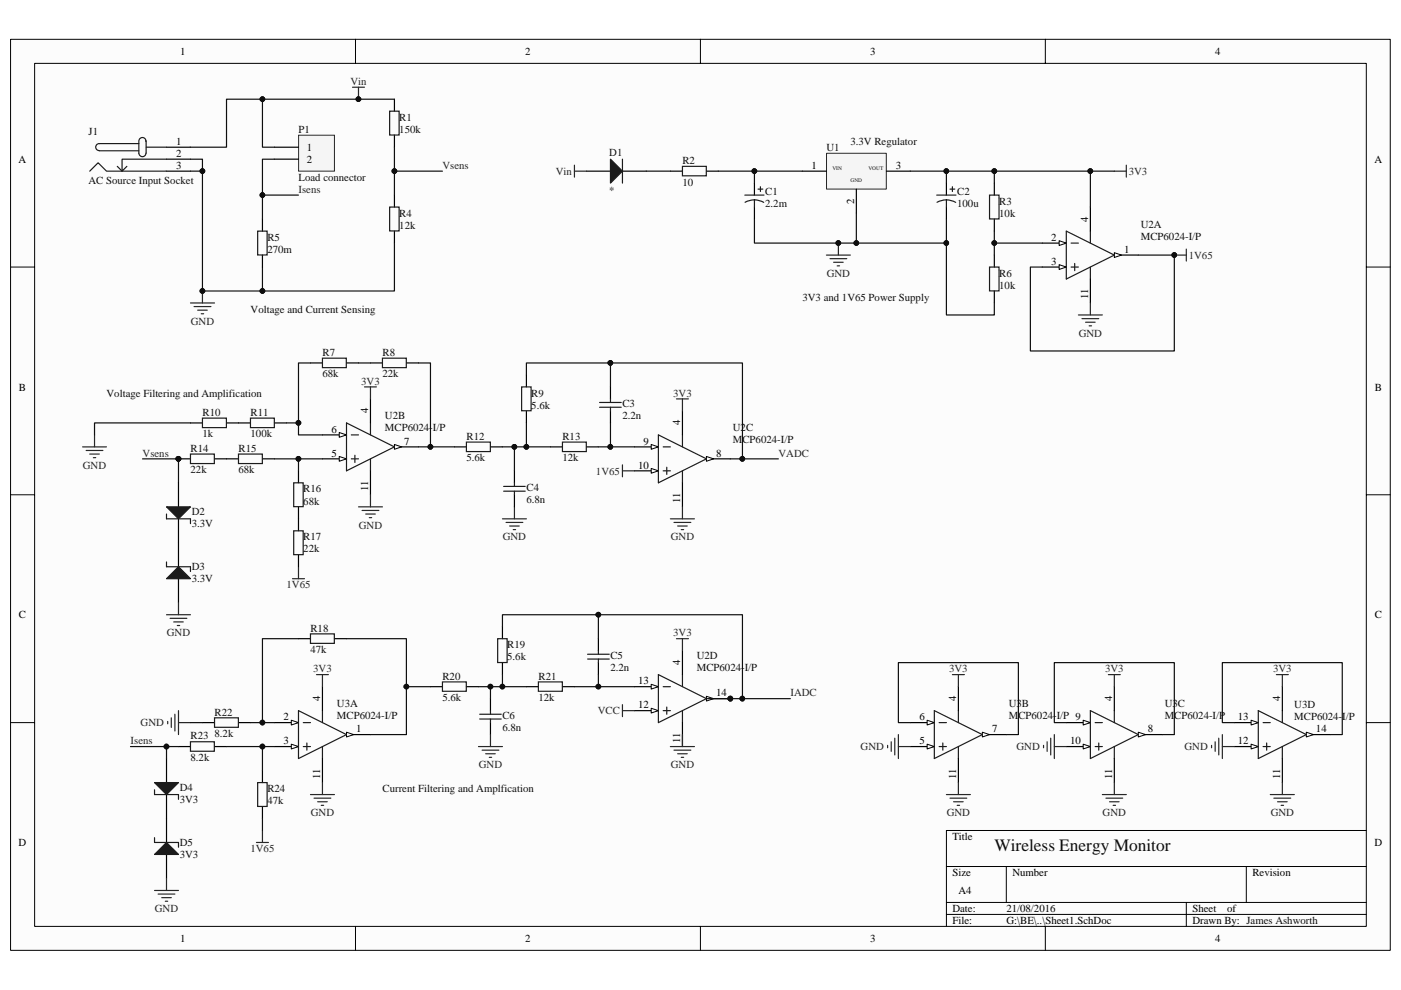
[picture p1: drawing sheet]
<svg xmlns="http://www.w3.org/2000/svg" width="297mm" height="210mm" viewBox="0 0 297 210" stroke-linecap="round" stroke-linejoin="round" font-family="sans-serif">
<path d="M2.3 8.4h292.5v193.2h-292.5z" fill="#fcfcfc"/>
<path d="M2.2 8.3h292.6v193.3h-292.6z" fill="none" stroke="#000" stroke-width=".21"/>
<path d="M7.4 13.5h282.3v183h-282.3z" fill="#fcfcfc"/>
<g fill="none" stroke="#000" stroke-width=".21">
<path d="M7.3 13.4h282.4v183.1h-282.4zM75.4 8.3v5.1M148.5 8.3v5.1M221.6 8.3v5.1M2.2 56.6h5.1M289.7 56.6h5.1M2.2 104.9h5.1M289.7 104.9h5.1M2.2 153.3h5.1M289.7 153.3h5.1M289.7 176.1h-89v20.4M75.4 196.5v5.1"/>
<path d="M148.5 196.5v5.1M200.7 183.8h89M200.7 191.4h89M200.7 194h89M213.4 183.8v7.6M221.6 196.5v5.1M251.5 191.4v5.1M264.2 183.8v7.6"/>
</g>
<path d="M83.6 21v2.6M83.6 28.7v2.5M83.6 41.4v2.5M83.6 49v2.6" fill="none" stroke="#000" stroke-width=".25"/>
<path d="M82.6 23.6h2v5h-2zM82.6 43.9h2v5.1h-2z" fill="none" stroke="#1c1c1c" stroke-width=".25"/>
<path d="M63.3 28.7h7.6v7.6h-7.6z" fill="#f5f5f5"/>
<path d="M63.3 28.7h7.6v7.6h-7.6z" fill="none" stroke="#262626" stroke-width=".21"/>
<path d="M35.3 31.2h5.1M35.3 33.8h5.1M35.3 36.3h5.1M58.2 31.2h5.1M58.2 33.8h5.1M55.6 46.5v2.5M55.6 54.1v2.5M83.6 94.8h5.1" fill="none" stroke="#000" stroke-width=".25"/>
<path d="M19 36.3l1.8-1.8 1.8 1.8h12.7M24.9 35.3l1 1M29.4 30.5h-8.3a.74 .74 0 0 0-.8 .7 .74 .74 0 0 0 .8 .7l8.3 .1M30.9 29.9a.75 .75 0 0 0-.7-.7 .75 .75 0 0 0-.8 .8v2.5a.75 .75 0 0 0 .8 .7 .75 .75 0 0 0 .7-.7M31 31.2h4.3M31 30v2.5M35.3 33.8h-9.4v2.5l1-1M54.6 49h2v5.1h-2z" fill="none" stroke="#1c1c1c" stroke-width=".25"/>
<path d="M40.4 36.3h2.5M55.6 21v10.2h2.6M58.2 33.8h-2.6v12.7M83.6 31.2v10.2M83.6 36.3h10.2M55.6 56.6v5.1M55.6 41.4h7.7" fill="none" stroke="#0e0e0e" stroke-width=".25"/>
<g fill="#0e0e0e" stroke="#0e0e0e" stroke-width=".21">
<circle cx="55.6" cy="21" r=".49"/>
<circle cx="83.6" cy="36.3" r=".49"/>
<circle cx="55.6" cy="61.7" r=".49"/>
<circle cx="42.9" cy="36.3" r=".49"/>
<circle cx="55.6" cy="41.4" r=".49"/>
</g>
<path d="M83.6 94.3l1.6 .5-1.6 .5z" fill="#fcfcfc" stroke="#000" stroke-width=".21"/>
<path d="M68.4 97.3h5.1" fill="none" stroke="#000" stroke-width=".25"/>
<path d="M71.9 96.8l1.6 .5-1.6 .5z" fill="#fcfcfc" stroke="#000" stroke-width=".21"/>
<path d="M68.4 92.2h5.1" fill="none" stroke="#000" stroke-width=".25"/>
<path d="M71.9 91.7l1.6 .5-1.6 .6z" fill="#fcfcfc" stroke="#000" stroke-width=".21"/>
<path d="M73.5 89.7l10.1 5.1-10.1 5.1zM74.5 92.2h1.5M74.5 97.3h1.5M75.2 96.6v1.5M78.5 89.7v2.5M78.5 97.3v2.6" fill="none" stroke="#1c1c1c" stroke-width=".25"/>
<path d="M78.5 84.6v5.1M78.5 99.9v5M208.3 155.8h5.1" fill="none" stroke="#000" stroke-width=".25"/>
<path d="M208.3 155.3l1.5 .5-1.5 .5z" fill="#fcfcfc" stroke="#000" stroke-width=".21"/>
<path d="M193 158.3h5.1" fill="none" stroke="#000" stroke-width=".25"/>
<path d="M196.6 157.8l1.5 .5-1.5 .6z" fill="#fcfcfc" stroke="#000" stroke-width=".21"/>
<path d="M193 153.3h5.1" fill="none" stroke="#000" stroke-width=".25"/>
<path d="M196.6 152.8l1.5 .5-1.5 .5z" fill="#fcfcfc" stroke="#000" stroke-width=".21"/>
<path d="M198.1 150.7l10.2 5.1-10.2 5.1zM199.1 153.3h1.6M199.1 158.3h1.6M199.9 157.6v1.5M203.2 150.7v2.6M203.2 158.3v2.6" fill="none" stroke="#1c1c1c" stroke-width=".25"/>
<path d="M149.8 97.3h5.1M203.2 145.6v5.1M203.2 160.9v5.1" fill="none" stroke="#000" stroke-width=".25"/>
<path d="M149.8 96.8l1.5 .5-1.5 .5z" fill="#fcfcfc" stroke="#000" stroke-width=".21"/>
<path d="M134.5 99.9h5.1" fill="none" stroke="#000" stroke-width=".25"/>
<path d="M138.1 99.4l1.5 .5-1.5 .5z" fill="#fcfcfc" stroke="#000" stroke-width=".21"/>
<path d="M134.5 94.8h5.1" fill="none" stroke="#000" stroke-width=".25"/>
<path d="M138.1 94.3l1.5 .5-1.5 .5z" fill="#fcfcfc" stroke="#000" stroke-width=".21"/>
<path d="M139.6 92.2l10.2 5.1-10.2 5.1zM140.6 94.8h1.5M140.6 99.9h1.5M141.4 99.1v1.5M144.7 92.2v2.6M144.7 99.9v2.5" fill="none" stroke="#1c1c1c" stroke-width=".25"/>
<path d="M221 51.6h5.1M144.7 87.2v5M144.7 102.4v5.1" fill="none" stroke="#000" stroke-width=".25"/>
<path d="M224.6 51.1l1.5 .5-1.5 .5z" fill="#fcfcfc" stroke="#000" stroke-width=".21"/>
<path d="M221 56.6h5.1" fill="none" stroke="#000" stroke-width=".25"/>
<path d="M224.6 56.1l1.5 .5-1.5 .5z" fill="#fcfcfc" stroke="#000" stroke-width=".21"/>
<path d="M236.3 54.1h5" fill="none" stroke="#000" stroke-width=".25"/>
<path d="M236.3 53.6l1.5 .5-1.5 .5z" fill="#fcfcfc" stroke="#000" stroke-width=".21"/>
<g fill="none" stroke="#1c1c1c" stroke-width=".25">
<path d="M226.1 49l10.2 5.1-10.2 5.1zM227.1 51.6h1.5M227.1 56.6h1.5M227.9 55.9v1.5M231.2 49v2.6M231.2 56.6v2.6M68.4 76h5v2h-5zM42.9 88.7h5.1v2h-5.1zM50.6 96.3h5v2h-5zM53.1 88.7h5.1v2h-5.1zM98.9 93.8h5.1v2h-5.1zM110.6 82.1h2v5h-2z"/>
<path d="M119.2 93.8h5.1v2h-5.1zM127.1 86.4h4.6M127.1 85.4h4.6M129.4 84.6v.8M129.4 86.4v.8M62.3 102.4h2v5.1h-2zM106.8 104.2h4.6M106.8 103.2h4.6M109.1 102.4v.8M109.1 104.2v.7"/>
</g>
<g fill="none" stroke="#000" stroke-width=".25">
<path d="M231.2 43.9v5.1M231.2 59.2v5.1M65.8 77h2.6M73.5 77h2.5M111.6 79.5v2.6M40.4 89.7h2.5M48 89.7h5.1M48 97.3h2.6M55.6 97.3h2.6M58.2 89.7h2.5M63.3 99.9v2.5M96.3 94.8h2.6"/>
<path d="M104 94.8h2.5M109.1 99.9v2.5M111.6 87.2v2.5M116.7 94.8h2.5M124.3 94.8h2.6M129.4 82.1v2.5M129.4 87.2v2.5M63.3 107.5v2.5M109.1 104.9v2.6"/>
</g>
<path d="M40.4 33.8h2.5v27.9h40.7v-10.1M88.7 77h2.6v17.8h-2.6M111.6 79.5v-2.5h17.8v5.1M129.4 77h28v20.3h-2.5M58.2 97.3h5.1v2.6M91.3 94.8h5M106.5 94.8h10.2M109.1 94.8v5.1M111.6 89.7v5.1M129.4 89.7v5.1" fill="none" stroke="#0e0e0e" stroke-width=".25"/>
<g fill="#0e0e0e" stroke="#0e0e0e" stroke-width=".21">
<circle cx="63.3" cy="97.3" r=".5"/>
<circle cx="91.3" cy="94.8" r=".5"/>
<circle cx="42.9" cy="36.3" r=".49"/>
<circle cx="42.9" cy="61.7" r=".49"/>
<circle cx="55.6" cy="61.7" r=".49"/>
<circle cx="111.6" cy="94.8" r=".49"/>
<circle cx="109.1" cy="94.8" r=".5"/>
<circle cx="129.4" cy="77" r=".49"/>
<circle cx="129.4" cy="94.8" r=".49"/>
<circle cx="157.4" cy="97.3" r=".49"/>
</g>
<g fill="none" stroke="#262626" stroke-width=".25">
<path d="M40.4 64.3h5.1M41.1 65h3.6M41.9 65.8h2M42.7 66.5h.5M42.9 61.7v2.6M17.5 94.8h5.1M18.3 95.5h3.5M19 96.3h2.1M19.8 97.1h.5M20 92.2v2.6M77.3 82.1h2.5M78.5 82.1v2.5"/>
<path d="M132 99.9h2.5M132 98.6v2.5M143.4 84.6h2.6M144.7 84.6v2.6M76 107.5h5.1M76.8 108.3h3.5M77.5 109h2.1M78.3 109.8h.5M78.5 104.9v2.6M106.5 110h5.1M107.3 110.8h3.5M108.1 111.6h2"/>
<path d="M108.8 112.3h.5M109.1 107.5v2.5M142.1 110h5.1M142.9 110.8h3.6M143.7 111.6h2M144.4 112.3h.5M144.7 107.5v2.5M62 122.7h2.6M63.3 120.2v2.5"/>
</g>
<path d="M175.3 32.5h12.6v7.6h-12.6z" fill="#f5f5f5"/>
<path d="M175.2 32.5h12.7v7.6h-12.7z" fill="none" stroke="#262626" stroke-width=".21"/>
<g fill="none" stroke="#000" stroke-width=".25">
<path d="M124.3 36.3h5.1M132 36.3h5.1M142.1 36.3h2.6M149.8 36.3h2.5M160 38.8v2.6M170.1 36.3h5.1M187.9 36.3h5.1M200.7 38.8v2.6M210.8 38.8v2.6M160 43.9v2.6M181.6 40.1v5.1M200.7 43.9v2.6"/>
<path d="M210.8 46.5v2.5M210.8 54.1v2.5M210.8 61.7v2.6M58.2 153.3h5.1"/>
</g>
<path d="M129.4 33.8l2.6 2.5-2.6 2.5z" fill="#1c1c1c" stroke="#1c1c1c" stroke-width=".25"/>
<g fill="none" stroke="#1c1c1c" stroke-width=".25">
<path d="M132 33.8v5M144.7 35.3h5.1v2h-5.1zM161.2 39.6v1M201.9 39.6v1M157.9 41.4h4.1M158 42.9l1.1-.4 .9-.1 1.2 .2 .7 .3M160 42.4v1.5M160.7 40.1h1M198.6 41.4h4.1M198.7 42.9l1.1-.4 .9-.1 1.2 .2 .7 .3M200.7 42.4v1.5M201.4 40.1h1"/>
<path d="M209.8 41.4h2v5h-2zM209.8 56.6h2v5.1h-2z"/>
</g>
<g fill="none" stroke="#0e0e0e" stroke-width=".25">
<path d="M83.6 21h-35.6v10.2h-7.6M137.1 36.3h5M152.3 36.3h17.8M160 36.3v2.5M193 36.3h7.7v2.5M200.7 36.3h10.1v2.5M210.8 36.3h20.4v7.6M231.2 36.3h5.1M181.6 45.2v6.4h-21.6v-5.1M200.7 46.5v5.1h-19.1M200.7 51.6v15.2h10.1v-2.5M210.8 49v5.1"/>
<path d="M210.8 51.6h10.2M241.3 54.1h7.7v20.3h-30.5v-17.8h2.5"/>
</g>
<g fill="#0e0e0e" stroke="#0e0e0e" stroke-width=".21">
<circle cx="159.9" cy="36.3" r=".5"/>
<circle cx="181.6" cy="51.5" r=".49"/>
<circle cx="177.7" cy="51.5" r=".5"/>
<circle cx="200.6" cy="36.3" r=".49"/>
<circle cx="200.6" cy="51.5" r=".49"/>
<circle cx="210.8" cy="36.3" r=".49"/>
<circle cx="210.8" cy="51.5" r=".49"/>
<circle cx="55.6" cy="21" r=".49"/>
<circle cx="76" cy="21" r=".5"/>
<circle cx="249" cy="54.1" r=".5"/>
<circle cx="231.2" cy="36.3" r=".5"/>
</g>
<g fill="none" stroke="#262626" stroke-width=".25">
<path d="M74.7 18.5h2.6M76 18.5v2.5M121.8 35v2.6M121.8 36.3h2.5M236.3 36.3h2.5M238.8 35v2.6M175.2 54.1h5.1M176 54.9h3.5M176.7 55.6h2.1M177.5 56.4h.5M177.8 51.6v2.5M249 54.1h2.5"/>
<path d="M251.5 52.8v2.6M228.6 66.8h5.1M229.4 67.6h3.6M230.2 68.3h2M230.9 69.1h.5M231.2 64.3v2.5"/>
</g>
<path d="M61.8 152.8l1.5 .5-1.5 .5z" fill="#fcfcfc" stroke="#000" stroke-width=".21"/>
<path d="M58.2 158.3h5.1" fill="none" stroke="#000" stroke-width=".25"/>
<path d="M61.8 157.8l1.5 .5-1.5 .6z" fill="#fcfcfc" stroke="#000" stroke-width=".21"/>
<path d="M73.5 155.8h5" fill="none" stroke="#000" stroke-width=".25"/>
<path d="M73.5 155.3l1.5 .5-1.5 .5z" fill="#fcfcfc" stroke="#000" stroke-width=".21"/>
<path d="M63.3 150.7l10.2 5.1-10.2 5.1zM64.3 153.3h1.5M64.3 158.3h1.5M65.1 157.6v1.5M68.4 150.7v2.6M68.4 158.3v2.6" fill="none" stroke="#1c1c1c" stroke-width=".25"/>
<path d="M68.4 145.6v5.1M241.3 155.8h5.1M68.4 160.9v5.1" fill="none" stroke="#000" stroke-width=".25"/>
<path d="M241.3 155.3l1.6 .5-1.6 .5z" fill="#fcfcfc" stroke="#000" stroke-width=".21"/>
<path d="M226.1 158.3h5.1" fill="none" stroke="#000" stroke-width=".25"/>
<path d="M229.7 157.8l1.5 .5-1.5 .6z" fill="#fcfcfc" stroke="#000" stroke-width=".21"/>
<path d="M226.1 153.3h5.1" fill="none" stroke="#000" stroke-width=".25"/>
<path d="M229.7 152.8l1.5 .5-1.5 .5z" fill="#fcfcfc" stroke="#000" stroke-width=".21"/>
<path d="M231.2 150.7l10.1 5.1-10.1 5.1zM232.2 153.3h1.5M232.2 158.3h1.5M233 157.6v1.5M236.3 150.7v2.6M236.3 158.3v2.6" fill="none" stroke="#1c1c1c" stroke-width=".25"/>
<path d="M149.8 148.2h5.1M236.3 145.6v5.1M236.3 160.9v5.1" fill="none" stroke="#000" stroke-width=".25"/>
<path d="M149.8 147.7l1.5 .5-1.5 .5z" fill="#fcfcfc" stroke="#000" stroke-width=".21"/>
<circle cx="154.8" cy="148.2" r=".49" fill="#0e0e0e" stroke="#0e0e0e" stroke-width=".21"/>
<path d="M134.5 145.6h5.1" fill="none" stroke="#000" stroke-width=".25"/>
<path d="M138.1 145.1l1.5 .5-1.5 .6z" fill="#fcfcfc" stroke="#000" stroke-width=".21"/>
<path d="M134.5 150.7h5.1" fill="none" stroke="#000" stroke-width=".25"/>
<path d="M138.1 150.2l1.5 .5-1.5 .5z" fill="#fcfcfc" stroke="#000" stroke-width=".21"/>
<path d="M139.6 143.1l10.2 5.1-10.2 5.1zM140.6 145.6h1.5M140.6 150.7h1.5M141.4 150v1.5M144.7 143.1v2.5M144.7 150.7v2.6" fill="none" stroke="#1c1c1c" stroke-width=".25"/>
<path d="M144.7 138v5.1M144.7 153.3v5M277 155.8h5" fill="none" stroke="#000" stroke-width=".25"/>
<circle cx="154.8" cy="148.2" r=".49" fill="#0e0e0e" stroke="#0e0e0e" stroke-width=".21"/>
<path d="M277 155.3l1.5 .5-1.5 .5z" fill="#fcfcfc" stroke="#000" stroke-width=".21"/>
<path d="M261.7 153.3h5.1" fill="none" stroke="#000" stroke-width=".25"/>
<path d="M265.3 152.8l1.5 .5-1.5 .5z" fill="#fcfcfc" stroke="#000" stroke-width=".21"/>
<path d="M261.7 158.3h5.1" fill="none" stroke="#000" stroke-width=".25"/>
<path d="M265.3 157.8l1.5 .5-1.5 .6z" fill="#fcfcfc" stroke="#000" stroke-width=".21"/>
<g fill="none" stroke="#1c1c1c" stroke-width=".25">
<path d="M81.1 76h5v2h-5zM40.4 96.3h5v2h-5zM35.3 109v1h5.1v1.1M35.3 119.2v1h5.1v1M62.3 112.6h2v5h-2zM65.8 134.5h5.1v2h-5.1zM105.5 135.5h2v5h-2zM124.6 139.8h4.6M124.6 138.8h4.6M126.9 138v.8M126.9 139.8v.7M40.4 157.3h5v2h-5z"/>
<path d="M45.5 152.3h5v2h-5zM93.8 144.6h5.1v2h-5.1zM101.7 152.5h4.6M101.7 151.5h4.6M104 150.7v.8M104 152.5v.8M114.1 144.6h5.1v2h-5.1zM266.8 150.7l10.2 5.1-10.2 5.1zM267.8 153.3h1.5M267.8 158.3h1.5M268.6 157.6v1.5M271.9 150.7v2.6"/>
<path d="M271.9 158.3v2.6M32.8 167.5v1h5v1M32.8 177.7v1h5v1M54.6 166h2v5h-2z"/>
</g>
<g fill="none" stroke="#000" stroke-width=".25">
<path d="M78.5 77h2.6M86.2 77h2.5M37.8 97.3h2.6M45.5 97.3h2.5M37.8 102.4v5.1M37.8 110v10.2M63.3 110v2.6M63.3 117.7v2.5M37.8 122.7v5.1M63.3 135.5h2.5M70.9 135.5h2.6M106.5 132.9v2.6"/>
<path d="M126.9 135.5v2.5M37.8 158.3h2.6M42.9 153.3h2.6M45.5 158.3h2.5M50.6 153.3h2.5M91.3 145.6h2.5M98.9 145.6h2.5M104 148.2v2.5M104 153.3v2.5M106.5 140.5v2.6M111.6 145.6h2.5M119.2 145.6h2.6"/>
<path d="M126.9 140.5v2.6M271.9 145.6v5.1M35.3 160.9v5.1M35.3 168.5v10.2M55.6 163.4v2.6M55.6 171.1v2.5M271.9 160.9v5.1M35.3 181.2v5.1"/>
</g>
<g fill="none" stroke="#262626" stroke-width=".25">
<path d="M35.3 130.4h5.1M36.1 131.1h3.5M36.8 131.9h2.1M37.6 132.7h.5M37.8 127.8v2.6M143.4 135.5h2.6M144.7 135.5v2.5M35.6 153v.5M36.3 152.3v2M37.1 151.5v3.5M37.8 153.3h2.6M37.8 150.7v5.1"/>
<path d="M67.1 143.1h2.5M68.4 143.1v2.5M101.4 158.3h5.1M102.2 159.1h3.6M103 159.9h2M104 155.8v2.5M132 150.7h2.5M132 149.5v2.5M142.1 158.3h5.1M142.9 159.1h3.6M143.7 159.9h2M144.7 155.8v2.5"/>
<path d="M188.2 158.1v.5M189 157.3v2.1M189.7 156.6v3.5M190.5 155.8v5.1M190.5 158.3h2.5M201.9 143.1h2.6M203.2 143.1v2.5M221.3 158.1v.5M222 157.3v2.1M222.8 156.6v3.5M223.5 155.8v5.1M223.5 158.3h2.6"/>
<path d="M235 143.1h2.5M236.3 143.1v2.5M256.9 158.1v.5M257.6 157.3v2.1M258.4 156.6v3.5M259.2 155.8v5.1M259.2 158.3h2.5M270.6 143.1h2.6M271.9 143.1v2.5M54.4 178.7h2.5M55.6 176.1v2.6M65.8 168.5h5.1"/>
<path d="M66.6 169.3h3.5M67.3 170.1h2.1M68.1 170.8h.5M68.4 166v2.5M103.7 160.6h.5M144.4 160.6h.5M200.7 168.5h5M201.4 169.3h3.6M202.2 170.1h2M202.9 170.8h.6M203.2 166v2.5M233.7 168.5h5.1"/>
<path d="M234.5 169.3h3.5M235.2 170.1h2.1M236 170.8h.5M236.3 166v2.5M269.3 168.5h5.1M270.1 169.3h3.6M270.9 170.1h2M271.6 170.8h.5M271.9 166v2.5M32.8 188.9h5M33.5 189.6h3.6M34.3 190.4h2"/>
<path d="M35 191.2h.6M35.3 186.3v2.6"/>
</g>
<g fill="none" stroke="#0e0e0e" stroke-width=".25">
<path d="M65.8 77h-2.5v12.7h-2.6M76 77h2.5M30.2 97.3h7.6v5.1M40.4 89.7h-20.4v2.5M63.3 97.3h5.1M63.3 89.7v2.5h5.1M126.9 94.8h7.6M157.4 97.3h7.6M63.3 135.5h-7.7v17.8M73.5 135.5h12.7v10.1M106.5 132.9v-2.5h50.9v17.8h-7.6M126.9 130.4v5.1"/>
<path d="M27.7 158.3h10.1M35.3 158.3v2.6M40.4 153.3h2.5M48 158.3h7.6M53.1 153.3h5.1M58.2 158.3h-2.6v5.1M91.3 145.6h-5.1v10.2h-7.7M101.4 145.6h10.2M104 145.6v2.6M106.5 143.1v2.5M126.9 143.1v2.5h-5.1M126.9 145.6h7.6"/>
<path d="M157.4 148.2h10.2M193 153.3h-2.5v-12.8h25.4v15.3h-2.5M226.1 153.3h-2.6v-12.8h25.5v15.3h-2.6M261.7 153.3h-2.5v-12.8h25.4v15.3h-2.6M55.6 173.6v2.5"/>
</g>
<g fill="#0e0e0e" stroke="#0e0e0e" stroke-width=".21">
<circle cx="55.6" cy="153.3" r=".49"/>
<circle cx="86.2" cy="145.6" r=".49"/>
<circle cx="104" cy="145.6" r=".5"/>
<circle cx="106.5" cy="145.6" r=".5"/>
<circle cx="126.9" cy="145.6" r=".49"/>
<circle cx="55.6" cy="158.3" r=".49"/>
<circle cx="129.4" cy="94.8" r=".49"/>
<circle cx="126.9" cy="130.4" r=".49"/>
<circle cx="35.3" cy="158.3" r=".5"/>
<circle cx="37.8" cy="97.3" r=".5"/>
<circle cx="157.4" cy="97.3" r=".49"/>
<circle cx="157.4" cy="148.2" r=".49"/>
<circle cx="154.8" cy="148.2" r=".49"/>
<circle cx="63.3" cy="89.7" r=".5"/>
<circle cx="63.3" cy="97.3" r=".5"/>
</g>
<g fill="#1c1c1c" stroke="#1c1c1c" stroke-width=".25">
<path d="M35.3 107.5h5.1l-2.6 2.5z"/>
<path d="M35.3 122.7l2.5-2.5 2.6 2.5z"/>
<path d="M32.8 166h5l-2.5 2.5z"/>
<path d="M35.3 178.7l2.5 2.5h-5z"/>
</g>
<text font-size="3.7" fill="#0e0e0e" x="210.8" y="180.4">Wireless Energy Monitor</text>
<g font-size="2.3">
<text x="38.2" y="11.7">1</text>
<text x="111.4" y="11.7">2</text>
<text x="184.5" y="11.7">3</text>
<text x="257.6" y="11.7">4</text>
<text x="4" y="34.5">A</text>
<text x="37.3" y="33.3">2</text>
<text x="37.3" y="30.7">1</text>
<text x="37.3" y="35.8">3</text>
<text x="65.1" y="32">1</text>
<text x="65.1" y="34.5">2</text>
<text x="172" y="35.8">1</text>
<text x="190" y="35.8">3</text>
<text x="291.4" y="34.5">A</text>
<text x="181.1" y="43.3" transform="rotate(-90 181.1 43.3)">2</text>
<text x="230.7" y="47" transform="rotate(-90 230.7 47)">4</text>
<text x="222.9" y="51.1">2</text>
<text x="238.3" y="53.6">1</text>
<text x="222.9" y="56.2">3</text>
<text x="230.7" y="63.5" transform="rotate(-90 230.7 63.5)">11</text>
<text x="4" y="82.8">B</text>
<text x="291.5" y="82.8">B</text>
<text x="78.1" y="87.7" transform="rotate(-90 78.1 87.7)">4</text>
<text x="70.3" y="91.8">6</text>
<text x="85.7" y="94.3">7</text>
<text x="136.4" y="94.3">9</text>
<text x="144.2" y="90.2" transform="rotate(-90 144.2 90.2)">4</text>
<text x="70.3" y="96.8">5</text>
<text x="135.3" y="99.4">10</text>
<text x="151.8" y="96.8">8</text>
<text x="78.1" y="104.2" transform="rotate(-90 78.1 104.2)">11</text>
<text x="144.2" y="106.7" transform="rotate(-90 144.2 106.7)">11</text>
<text x="4" y="131.2">C</text>
<text x="291.5" y="131.2">C</text>
<text x="144.2" y="141.1" transform="rotate(-90 144.2 141.1)">4</text>
<text x="67.9" y="148.7" transform="rotate(-90 67.9 148.7)">4</text>
<text x="135.3" y="145.2">13</text>
<text x="151.8" y="147.7">14</text>
<text x="202.7" y="148.7" transform="rotate(-90 202.7 148.7)">4</text>
<text x="235.8" y="148.7" transform="rotate(-90 235.8 148.7)">4</text>
<text x="271.4" y="148.7" transform="rotate(-90 271.4 148.7)">4</text>
<text x="60.1" y="152.8">2</text>
<text x="75.5" y="155.3">1</text>
<text x="135.3" y="150.2">12</text>
<text x="194.9" y="152.8">6</text>
<text x="210.3" y="155.3">7</text>
<text x="243.4" y="155.3">8</text>
<text x="262.5" y="152.8">13</text>
<text x="279" y="155.3">14</text>
<text x="60.1" y="157.9">3</text>
<text x="144.2" y="157.6" transform="rotate(-90 144.2 157.6)">11</text>
<text x="194.9" y="157.9">5</text>
<text x="226.9" y="157.9">10</text>
<text x="262.5" y="157.9">12</text>
<text x="67.9" y="165.2" transform="rotate(-90 67.9 165.2)">11</text>
<text x="202.7" y="165.2" transform="rotate(-90 202.7 165.2)">11</text>
<text x="235.8" y="165.2" transform="rotate(-90 235.8 165.2)">11</text>
<text x="271.4" y="165.2" transform="rotate(-90 271.4 165.2)">11</text>
<text x="4" y="179.5">D</text>
<text x="201.9" y="178.2">Title</text>
<text x="291.4" y="179.5">D</text>
<text x="201.9" y="185.8">Size</text>
<text x="214.6" y="185.8">Number</text>
<text x="265.5" y="185.8">Revision</text>
<text x="203.2" y="189.7">A4</text>
<text x="201.9" y="193.5">Date:</text>
<text x="201.9" y="196">File:</text>
<text x="213.4" y="193.5">21/08/2016</text>
<text x="213.4" y="196">G:\BE\..\Sheet1.SchDoc</text>
<text x="252.8" y="196">Drawn By: James Ashworth</text>
<text x="252.8" y="193.5">Sheet</text>
<text x="260.2" y="193.5">of</text>
<text x="38.2" y="199.8">1</text>
<text x="111.4" y="199.8">2</text>
<text x="184.5" y="199.8">3</text>
<text x="257.6" y="199.8">4</text>
</g>
<g font-size="2.3" fill="#262626">
<text x="74.3" y="18">Vin</text>
<text x="93.8" y="35.8">Vsens</text>
<text x="63.3" y="40.9">Isens</text>
<text x="117.9" y="37.1">Vin</text>
<text x="239.3" y="37.1">3V3</text>
<text x="175.3" y="58.7">GND</text>
<text x="252" y="54.9">1V65</text>
<text x="40.4" y="68.9">GND</text>
<text x="228.7" y="71.4">GND</text>
<text x="76.6" y="81.6">3V3</text>
<text x="142.7" y="84.1">3V3</text>
<text x="17.6" y="99.4">GND</text>
<text x="30.2" y="96.8">Vsens</text>
<text x="126.4" y="100.6">1V65</text>
<text x="165.1" y="96.8">VADC</text>
<text x="76.1" y="112.1">GND</text>
<text x="106.6" y="114.6">GND</text>
<text x="142.2" y="114.6">GND</text>
<text x="60.7" y="124.8">1V65</text>
<text x="35.4" y="135">GND</text>
<text x="142.7" y="135">3V3</text>
<text x="66.4" y="142.6">3V3</text>
<text x="201.2" y="142.6">3V3</text>
<text x="234.3" y="142.6">3V3</text>
<text x="269.9" y="142.6">3V3</text>
<text x="167.6" y="147.7">IADC</text>
<text x="29.8" y="154.1">GND</text>
<text x="126.7" y="151.5">VCC</text>
<text x="27.7" y="157.9">Isens</text>
<text x="182.5" y="159.1">GND</text>
<text x="215.5" y="159.1">GND</text>
<text x="251.1" y="159.1">GND</text>
<text x="101.5" y="163">GND</text>
<text x="142.2" y="163">GND</text>
<text x="65.9" y="173.1">GND</text>
<text x="200.7" y="173.1">GND</text>
<text x="233.8" y="173.1">GND</text>
<text x="269.4" y="173.1">GND</text>
<text x="53.1" y="180.7">1V65</text>
<text x="32.8" y="193.5">GND</text>
</g>
<g font-size="2.3" fill="#0e0e0e">
<text x="18.8" y="28.7">J1</text>
<text x="63.3" y="28.2">P1</text>
<text x="84.7" y="25.6">R1</text>
<text x="84.7" y="28.2">150k</text>
<text x="129.2" y="33">D1</text>
<text x="144.7" y="34.8">R2</text>
<text x="175.2" y="32">U1</text>
<text x="180.3" y="30.7">3.3V Regulator</text>
<text x="18.8" y="39.1">AC Source Input Socket</text>
<text x="63.3" y="38.4">Load connector</text>
<text x="129.2" y="41.1">*</text>
<text x="144.7" y="39.4">10</text>
<text x="162.2" y="41.4">C1</text>
<text x="202.9" y="41.4">C2</text>
<text x="84.7" y="46">R4</text>
<text x="162.2" y="43.9">2.2m</text>
<text x="202.9" y="43.9">100u</text>
<text x="211.9" y="43.4">R3</text>
<text x="211.9" y="46">10k</text>
<text x="56.7" y="51.1">R5</text>
<text x="56.7" y="53.6">270m</text>
<text x="84.7" y="48.5">12k</text>
<text x="241.9" y="48.3">U2A</text>
<text x="241.9" y="50.8">MCP6024-I/P</text>
<text x="211.9" y="58.7">R6</text>
<text x="170.1" y="63.8">3V3 and 1V65 Power Supply</text>
<text x="211.9" y="61.2">10k</text>
<text x="53.1" y="66.3">Voltage and Current Sensing</text>
<text x="68.4" y="75.5">R7</text>
<text x="81.1" y="75.5">R8</text>
<text x="68.4" y="80.1">68k</text>
<text x="81.1" y="80.1">22k</text>
<text x="22.6" y="84.1">Voltage Filtering and Amplification</text>
<text x="42.9" y="88.2">R10</text>
<text x="53.1" y="88.2">R11</text>
<text x="81.6" y="89">U2B</text>
<text x="112.6" y="84.1">R9</text>
<text x="112.6" y="86.7">5.6k</text>
<text x="132" y="86.4">C3</text>
<text x="132" y="89">2.2n</text>
<text x="40.4" y="95.8">R14</text>
<text x="42.9" y="92.8">1k</text>
<text x="50.6" y="95.8">R15</text>
<text x="53.1" y="92.8">100k</text>
<text x="81.6" y="91.5">MCP6024-I/P</text>
<text x="98.9" y="93.3">R12</text>
<text x="119.2" y="93.3">R13</text>
<text x="155.4" y="91.5">U2C</text>
<text x="155.4" y="94">MCP6024-I/P</text>
<text x="40.4" y="100.4">22k</text>
<text x="50.6" y="100.4">68k</text>
<text x="98.9" y="97.9">5.6k</text>
<text x="119.2" y="97.9">12k</text>
<text x="64.3" y="104.5">R16</text>
<text x="64.3" y="107">68k</text>
<text x="111.6" y="104.2">C4</text>
<text x="111.6" y="106.8">6.8n</text>
<text x="40.7" y="109.3">D2</text>
<text x="40.7" y="111.8">3.3V</text>
<text x="64.3" y="114.6">R17</text>
<text x="64.3" y="117.2">22k</text>
<text x="40.7" y="121">D3</text>
<text x="40.7" y="123.5">3.3V</text>
<text x="65.8" y="134">R18</text>
<text x="107.5" y="137.5">R19</text>
<text x="65.8" y="138.5">47k</text>
<text x="107.5" y="140.1">5.6k</text>
<text x="129.4" y="139.8">C5</text>
<text x="129.4" y="142.3">2.2n</text>
<text x="147.7" y="139.8">U2D</text>
<text x="147.7" y="142.3">MCP6024-I/P</text>
<text x="71.4" y="150">U3A</text>
<text x="93.8" y="144.1">R20</text>
<text x="93.8" y="148.7">5.6k</text>
<text x="114.2" y="144.1">R21</text>
<text x="114.2" y="148.7">12k</text>
<text x="213.9" y="150">U3B</text>
<text x="246.9" y="150">U3C</text>
<text x="45.5" y="151.8">R22</text>
<text x="71.4" y="152.5">MCP6024-I/P</text>
<text x="106.5" y="152.5">C6</text>
<text x="106.5" y="155.1">6.8n</text>
<text x="213.9" y="152.5">MCP6024-I/P 9</text>
<text x="246.9" y="152.5">MCP6024-I/P</text>
<text x="274.4" y="150.2">U3D</text>
<text x="274.4" y="152.8">MCP6024-I/P</text>
<text x="40.4" y="156.8">R23</text>
<text x="40.4" y="161.4">8.2k</text>
<text x="45.5" y="156.3">8.2k</text>
<text x="38.1" y="167.8">D4</text>
<text x="38.1" y="170.3">3V3</text>
<text x="56.7" y="168">R24</text>
<text x="56.7" y="170.6">47k</text>
<text x="81.1" y="168">Current Filtering and Amplfication</text>
<text x="38.1" y="179.5">D5</text>
<text x="38.1" y="182">3V3</text>
</g>
<g font-size="1.1" fill="#0e0e0e">
<text x="176.5" y="36.1">VIN</text>
<text x="180.3" y="38.6">GND</text>
<text x="184.1" y="36.1">VOUT</text>
</g>
</svg>
